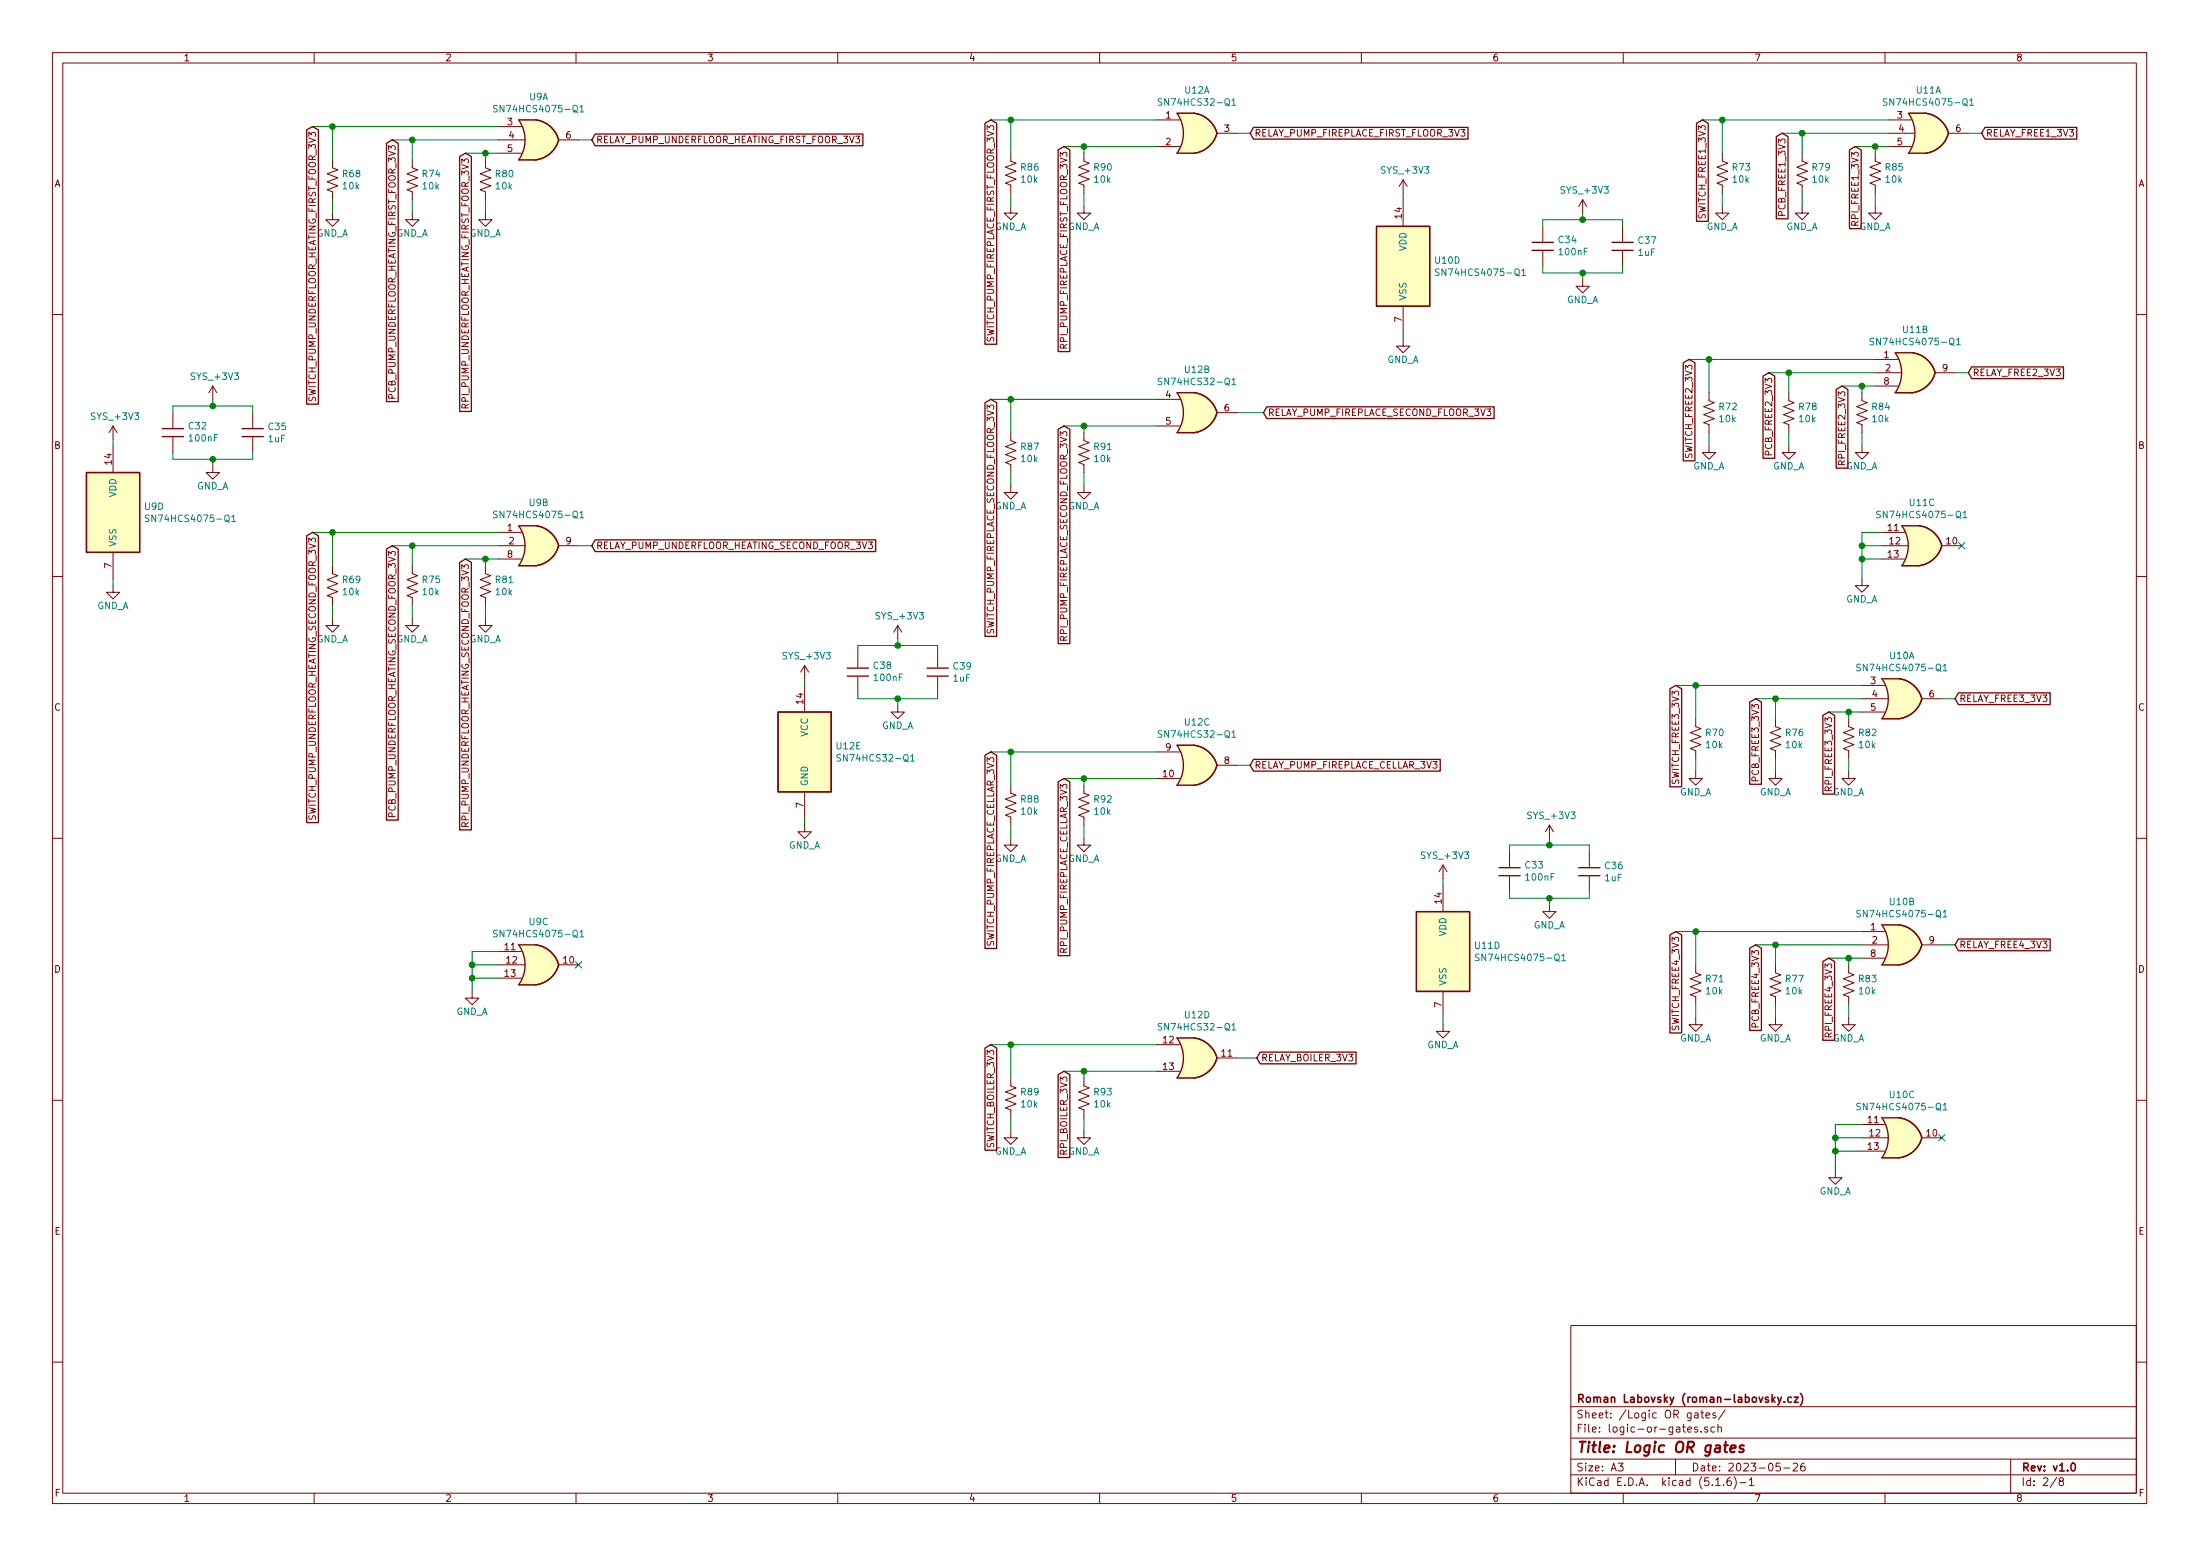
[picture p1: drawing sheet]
<svg xmlns="http://www.w3.org/2000/svg" width="420mm" height="297mm" viewBox="0 0 420 297" stroke-linecap="round" stroke-linejoin="round" font-family="sans-serif">
<g fill="none" stroke="#840000" stroke-width=".19">
<path d="M10 10h400v277h-400zM12 12h396v273.1h-396zM60 10v2M110 10v2M160 10v2M210 10v2M260 10v2M310 10v2M360 10v2M63.5 30.5v1.5l1 .4-2 .8 2 .7-2 .8 2 .8-2 .7 1 .4v1.5M78.7 30.5v1.5l1.1 .4-2.1 .8 2.1 .7-2.1 .8 2.1 .8-2.1 .7 1 .4v1.5M92.7 30.5v1.5l1 .4-2 .8 2 .7-2 .8 2 .8-2 .7 1 .4v1.5"/>
<path d="M95.2 24.2h4.4M95.2 26.7h5M95.2 29.2h4.4M106.7 26.7h3.8M193 29.2v1.6l1.1 .4-2.1 .7 2.1 .8-2.1 .7 2.1 .8-2.1 .8 1 .3v1.6M193 39.4v1.3h1.3l-1.3 1.2-1.2-1.2h1.2M207 29.2v1.6l1 .4-2 .7 2 .8-2 .7 2 .8-2 .8 1 .3v1.6M207 39.4v1.3h1.3l-1.3 1.2-1.3-1.2h1.3M221 22.9h4.3M221 28h4.3M232.4 25.4h3.8M268 34.3v2.6"/>
<path d="M268 38.1v5.1M268 34.3l-.8 1.3M268 34.3l.7 1.3M302.3 38.1l-.8 1.3M302.3 38.1v2.6M302.3 38.1l.7 1.3M328.9 39.4v1.3h1.3l-1.3 1.2-1.2-1.2h1.2M328.9 29.2v1.6l1 .4-2 .7 2 .8-2 .7 2 .8-2 .8 1 .3v1.6M344.2 39.4v1.3h1.2l-1.2 1.2-1.3-1.2h1.3M344.2 29.2v1.6l1 .4-2 .7 2 .8-2 .7 2 .8-2 .8 1 .3v1.6M358.1 39.4v1.3h1.3l-1.3 1.2-1.2-1.2h1.2M358.1 29.2v1.6l1.1 .4-2.1 .7 2.1 .8-2.1 .7 2.1 .8-2.1 .8 1 .3v1.6"/>
<path d="M360.7 22.9h4.3M360.7 28h4.3M360.7 25.4h4.9M372.1 25.4h3.8M63.5 40.7v1.2h1.3l-1.3 1.3-1.3-1.3h1.3M78.7 40.7v1.2h1.3l-1.3 1.3-1.2-1.3h1.2M92.7 40.7v1.2h1.3l-1.3 1.3-1.3-1.3h1.3M268 58.5v5M294.6 43.2v2.9M294.6 47.9v2.9M302.3 53.4v1.2h1.2l-1.2 1.3-1.3-1.3h1.3M309.9 43.2v2.9"/>
<path d="M309.9 47.9v2.9M10 60h2M33 78.8v2.9M40.6 73.7l-.7 1.3M40.6 73.7v2.5M40.6 73.7l.8 1.3M48.3 78.8v2.9M221 76.2h4.3M232.4 78.8h3.8M268 64.8v1.3h1.2l-1.2 1.2-1.3-1.2h1.3M326.4 75v1.5l1 .4-2 .7 2 .8-2 .8 2 .7-2 .8 1 .4v1.5M341.6 75v1.5l1 .4-2 .7 2 .8-2 .8 2 .7-2 .8 1 .4v1.5"/>
<path d="M355.6 75v1.5l1 .4-2 .7 2 .8-2 .8 2 .7-2 .8 1 .4v1.5M358.1 68.6h4.4M358.1 71.2h5M358.1 73.7h4.4M369.6 71.2h3.8M408 60h2M21.6 81.3v2.6M21.6 85.1v5.1M21.6 81.3l-.8 1.3M21.6 81.3l.8 1.3M33 83.5v2.9M40.6 88.9v1.3h1.3l-1.3 1.3-1.2-1.3h1.2"/>
<path d="M48.3 83.5v2.9M193 82.6v1.5l1.1 .4-2.1 .8 2.1 .7-2.1 .8 2.1 .7-2.1 .8 1 .4v1.5M193 92.7v1.3h1.3l-1.3 1.3-1.2-1.3h1.2M207 82.6v1.5l1 .4-2 .8 2 .7-2 .8 2 .7-2 .8 1 .4v1.5M207 92.7v1.3h1.3l-1.3 1.3-1.3-1.3h1.3M221 81.3h4.3M326.4 85.1v1.3h1.3l-1.3 1.3-1.3-1.3h1.3M341.6 85.1v1.3h1.3l-1.3 1.3-1.2-1.3h1.2M355.6 85.1v1.3h1.3l-1.3 1.3-1.3-1.3h1.3M10 110h2M21.6 111.8v1.3h1.3l-1.3 1.2-1.3-1.2h1.3M21.6 105.4v5.1"/>
<path d="M63.5 118.1v1.3h1.3l-1.3 1.3-1.3-1.3h1.3M63.5 108v1.5l1 .4-2 .8 2 .7-2 .8 2 .7-2 .8 1 .4v1.5M78.7 118.1v1.3h1.3l-1.3 1.3-1.2-1.3h1.2M78.7 108v1.5l1.1 .4-2.1 .8 2.1 .7-2.1 .8 2.1 .7-2.1 .8 1 .4v1.5M92.7 118.1v1.3h1.3l-1.3 1.3-1.3-1.3h1.3M92.7 108v1.5l1 .4-2 .8 2 .7-2 .8 2 .7-2 .8 1 .4v1.5M95.2 101.6h4.4M95.2 104.2h5M95.2 106.7h4.4M106.7 104.2h3.8M171.4 119.4l-.7 1.3M171.4 119.4v2.6"/>
<path d="M171.4 119.4l.8 1.3M355.6 110.5v1.3h1.3l-1.3 1.3-1.3-1.3h1.3M359.4 101.6h4.3M359.4 104.2h5M359.4 106.7h4.3M370.8 104.2h3.8M408 110h2M153.7 127l-.8 1.3M153.7 127v2.6M153.7 130.8v5.1M153.7 127l.7 1.3M163.8 124.5v2.9"/>
<path d="M163.8 129.2v2.9M171.4 134.7v1.2h1.3l-1.3 1.3-1.2-1.3h1.2M179.1 124.5v2.9M179.1 129.2v2.9M323.8 137.2v1.5l1.1 .4-2.1 .8 2.1 .7-2.1 .8 2.1 .7-2.1 .8 1 .4v1.5M339.1 137.2v1.5l1 .4-2 .8 2 .7-2 .8 2 .7-2 .8 1 .4v1.5M353.1 137.2v1.5l1 .4-2.1 .8 2.1 .7-2.1 .8 2.1 .7-2.1 .8 1.1 .4v1.5M355.6 130.8h4.3M355.6 133.4h5M355.6 135.9h4.3M367 133.4h3.8M153.7 157.5v1.3h1.2l-1.2 1.3-1.3-1.3h1.3"/>
<path d="M153.7 151.2v5M193 149.9v1.5l1.1 .4-2.1 .8 2.1 .7-2.1 .8 2.1 .7-2.1 .8 1 .4v1.5M207 149.9v1.5l1 .4-2 .8 2 .7-2 .8 2 .7-2 .8 1 .4v1.5M221 148.6h4.3M221 143.5h4.3M232.4 146.1h3.8M295.9 157.5l-.8 1.3M295.9 157.5v2.6M295.9 157.5l.8 1.3M323.8 147.4v1.2h1.3l-1.3 1.3-1.2-1.3h1.2M339.1 147.4v1.2h1.3l-1.3 1.3-1.3-1.3h1.3M353.1 147.4v1.2h1.2l-1.2 1.3-1.3-1.3h1.3"/>
<path d="M10 160h2M193 160.1v1.2h1.3l-1.3 1.3-1.2-1.3h1.2M207 160.1v1.2h1.3l-1.3 1.3-1.3-1.3h1.3M275.6 165.1v2.6M275.6 168.9v5.1M275.6 165.1l-.8 1.3M275.6 165.1l.8 1.3M288.3 162.6v2.9M288.3 167.3v2.9M295.9 172.8v1.2h1.3l-1.3 1.3-1.3-1.3h1.3M303.5 162.6v2.9M303.5 167.3v2.9"/>
<path d="M355.6 177.8h4.3M408 160h2M90.2 189.3v1.2h1.2l-1.2 1.3-1.3-1.3h1.3M95.2 184.2h5M95.2 181.6h4.4M95.2 186.7h4.4M106.7 184.2h3.8M221 199.4h4.3M275.6 195.6v1.3h1.3l-1.3 1.3-1.3-1.3h1.3M275.6 189.3v5M323.8 184.2v1.5l1.1 .4-2.1 .8 2.1 .7-2.1 .8 2.1 .7-2.1 .8 1 .4v1.5M323.8 194.3v1.3h1.3l-1.3 1.3-1.2-1.3h1.2"/>
<path d="M339.1 184.2v1.5l1 .4-2 .8 2 .7-2 .8 2 .7-2 .8 1 .4v1.5M339.1 194.3v1.3h1.3l-1.3 1.3-1.3-1.3h1.3M353.1 184.2v1.5l1 .4-2.1 .8 2.1 .7-2.1 .8 2.1 .7-2.1 .8 1.1 .4v1.5M353.1 194.3v1.3h1.2l-1.2 1.3-1.3-1.3h1.3M355.6 180.4h5M355.6 182.9h4.3M367 180.4h3.8M10 210h2M193 205.8v1.5l1.1 .4-2.1 .7 2.1 .8-2.1 .8 2.1 .7-2.1 .8 1 .4v1.5M193 215.9v1.3h1.3l-1.3 1.3-1.2-1.3h1.2M207 205.8v1.5l1 .4-2 .7 2 .8-2 .8 2 .7-2 .8 1 .4v1.5M207 215.9v1.3h1.3l-1.3 1.3-1.3-1.3h1.3"/>
<path d="M221 204.5h4.3M232.4 202h3.8M355.6 217.2h5M355.6 214.7h4.3M355.6 219.7h4.3M367 217.2h3.8M408 210h2M350.5 223.6v1.2h1.3l-1.3 1.3-1.3-1.3h1.3M300 253h108v32.1h-108zM10 260h2M300 278.5h108M300 274.5h108"/>
<path d="M300 268.5h108M309 279.3h1l-.5 .6 .4 .1v.7l-.2 .1-.7-.1M320 278.5v3M322.3 272.9l.7-.1v-.3l-.5-.1-.2 .2 .1 .7h.6M323.7 269.8h.6v.9M324.2 272.5a.37 .37 0 0 0-.6 .1l.1 .2 .5 .2 .1 .1-.3 .3-.4-.1M324.3 270.1h-.5l-.2 .2 .2 .4 .5-.1M324.8 269.7h.6M324.9 273.3v.1M325 269.2v1.3l.4 .2M325.8 270.2l.7-.1v-.3l-.5-.1-.2 .2 .1 .7h.6M326.1 272.5a.37 .37 0 0 0-.6 .1l.1 .2 .5 .2 .1 .1-.2 .3-.5-.1"/>
<path d="M327.5 272.5l-.5-.1-.3 .3 .1 .6 .2 .1 .5-.1M327.7 269.8l-.4-.1-.2 .2 .1 .2 .5 .2v.3h-.6M328.1 272.5h.1a.37 .37 0 0 1 .6 .1v.8M328.1 271.9v1.5M329.5 269.1l-1.3 2M340 279.3h-.8v.7l.2-.1h.5l.1 .3v.5l-.2 .1-.6-.1M342.5 279.5l.5-.2 .3 .2v.2l-.9 1.1h.9M344.6 279.3a.59 .59 0 0 0-.7 .6l.1 .8 .2 .1 .5-.1 .1-.5-.2-.3h-.4l-.3 .3M384 278.5v6.6M408 260h2M60 285.1v1.9M110 285.1v1.9"/>
<path d="M160 285.1v1.9M210 285.1v1.9M260 285.1v1.9M300 281.5h108M310 285.1v1.9M327.7 283.6h.8M329.2 283.5v.1M330.5 282.1a.59 .59 0 0 0-.7 .6l.1 .8 .5 .1 .2-.1 .1-.5-.2-.3h-.4l-.3 .3M331.2 281.9a1.71 1.71 0 0 1 0 2.3M332.3 283h1.2M334.1 282.5l.4-.4v1.5M334.1 283.6h.8"/>
<path d="M340.7 280.2h1.1M360 285.1v1.9M392.8 282l-1.3 2M393.5 282.7l-.3-.3 .3-.3h.3l.3 .3-.1 .2-.6 .2-.2 .2 .1 .5 .2 .1h.3l.3-.3v-.3l-.3-.3"/>
</g>
<path d="M339.5 266.7l.4 1M340.2 266.7l-.5 1.4-.2 .1M340.8 267.6v.1M342.1 266.8l-.4-.1-.3 .3 .2 .6h.5M342.6 266.7h.8l-.8 1h.8M343.8 266a1.71 1.71 0 0 1 0 2.3M395.7 279.5l.2-.2a.81 .81 0 0 1 .6 .6 .81 .81 0 0 1-.3 .8l-.2 .1a.79 .79 0 0 1-.3-1.3z" fill="none" stroke="#840000" stroke-width=".3"/>
<path d="M330.5 276.6l1-.2-.1-.4h-.7l-.3 .9 .3 .3 .6-.1M333 276l-.4-.1-.2 .1-.2 .3 .3 .3 .4 .1 .1 .2-.1 .2-.2 .1-.6-.1" fill="none" stroke="#840000" stroke-width=".41"/>
<g fill="#ffffc2" stroke="#ffffc2" stroke-width=".19">
<path d="M228 142.3a5.2 5.2 0 0 1 4.4 3.8l-5 1.3z"/>
<path d="M227.4 144.8l5 1.3a5.2 5.2 0 0 1-4.4 3.8z"/>
<path d="M224.8 149.9h3.2z"/>
<path d="M224.8 142.3h3.2z"/>
<path d="M224.8 142.3h3.2v7.6h-3.2a6.7 6.7 0 0 0 0-7.6z"/>
<path d="M228 74.9a5.2 5.2 0 0 1 4.4 3.9l-5 1.3z"/>
<path d="M227.4 77.5l5 1.3a5.2 5.2 0 0 1-4.4 3.8z"/>
<path d="M224.8 82.6h3.2z"/>
<path d="M224.8 75h3.2z"/>
<path d="M224.8 75h3.2v7.6h-3.2a6.7 6.7 0 0 0 0-7.6z"/>
<path d="M228 21.6a5.2 5.2 0 0 1 4.4 3.8l-5 1.4z"/>
<path d="M227.4 24.1l5 1.4a5.2 5.2 0 0 1-4.4 3.8z"/>
<path d="M224.8 29.2h3.2z"/>
<path d="M224.8 21.6h3.2z"/>
<path d="M224.8 21.6h3.2v7.6h-3.2a6.7 6.7 0 0 0 0-7.6z"/>
<path d="M16.5 90.2h10.2v15.2h-10.2z"/>
<path d="M102.2 100.3a5.2 5.2 0 0 1 4.5 3.9l-5 1.3z"/>
<path d="M101.7 102.9l5 1.3a5.2 5.2 0 0 1-4.5 3.8z"/>
<path d="M99.1 108h3.1z"/>
<path d="M99.1 100.4h3.1z"/>
<path d="M99.1 100.4h3.1v7.6h-3.1a6.7 6.7 0 0 0 0-7.6z"/>
<path d="M102.2 22.9a5.2 5.2 0 0 1 4.5 3.8l-5 1.3z"/>
<path d="M101.7 25.4l5 1.3a5.2 5.2 0 0 1-4.5 3.8z"/>
<path d="M99.1 30.5h3.1z"/>
<path d="M99.1 22.9h3.1z"/>
<path d="M99.1 22.9h3.1v7.6h-3.1a6.7 6.7 0 0 0 0-7.6z"/>
<path d="M228 198.1a5.2 5.2 0 0 1 4.4 3.8l-5 1.4z"/>
<path d="M227.4 200.6l5 1.4a5.2 5.2 0 0 1-4.4 3.8z"/>
<path d="M224.8 205.8h3.2z"/>
<path d="M224.8 198.2h3.2z"/>
<path d="M224.8 198.2h3.2v7.6h-3.2a6.7 6.7 0 0 0 0-7.6z"/>
<path d="M270.5 174h10.2v15.3h-10.2z"/>
<path d="M362.6 129.6a5.2 5.2 0 0 1 4.4 3.8l-5 1.3z"/>
<path d="M362 132.1l5 1.3a5.2 5.2 0 0 1-4.4 3.8z"/>
<path d="M359.4 137.2h3.2z"/>
<path d="M359.4 129.6h3.2z"/>
<path d="M359.4 129.6h3.2v7.6h-3.2a6.7 6.7 0 0 0 0-7.6z"/>
<path d="M262.9 43.2h10.1v15.3h-10.1z"/>
<path d="M362.6 176.5a5.2 5.2 0 0 1 4.4 3.9l-5 1.3z"/>
<path d="M362 179.1l5 1.3a5.2 5.2 0 0 1-4.4 3.8z"/>
<path d="M359.4 184.2h3.2z"/>
<path d="M359.4 176.6h3.2z"/>
<path d="M359.4 176.6h3.2v7.6h-3.2a6.7 6.7 0 0 0 0-7.6z"/>
<path d="M365.1 67.3a5.2 5.2 0 0 1 4.5 3.8l-5 1.4z"/>
<path d="M364.6 69.8l5 1.4a5.2 5.2 0 0 1-4.5 3.8z"/>
<path d="M361.9 75h3.2z"/>
<path d="M361.9 67.3h3.2z"/>
<path d="M361.9 67.3h3.2v7.7h-3.2a6.7 6.7 0 0 0 0-7.7z"/>
<path d="M367.7 21.6a5.2 5.2 0 0 1 4.4 3.8l-5 1.4z"/>
<path d="M367.1 24.1l5 1.4a5.2 5.2 0 0 1-4.4 3.8z"/>
<path d="M364.5 29.2h3.2z"/>
<path d="M364.5 21.6h3.2z"/>
<path d="M364.5 21.6h3.2v7.6h-3.2a6.7 6.7 0 0 0 0-7.6z"/>
<path d="M148.6 135.9h10.1v15.3h-10.1z"/>
<path d="M102.2 180.4a5.2 5.2 0 0 1 4.5 3.8l-5 1.3z"/>
<path d="M101.7 182.9l5 1.3a5.2 5.2 0 0 1-4.5 3.8z"/>
<path d="M99.1 188h3.1z"/>
<path d="M99.1 180.4h3.1z"/>
<path d="M99.1 180.4h3.1v7.6h-3.1a6.7 6.7 0 0 0 0-7.6z"/>
<path d="M362.6 213.4a5.2 5.2 0 0 1 4.4 3.8l-5 1.3z"/>
<path d="M362 215.9l5 1.3a5.2 5.2 0 0 1-4.4 3.8z"/>
<path d="M359.4 221h3.2z"/>
<path d="M359.4 213.4h3.2z"/>
<path d="M359.4 213.4h3.2v7.6h-3.2a6.7 6.7 0 0 0 0-7.6z"/>
<path d="M366.4 100.3a5.2 5.2 0 0 1 4.4 3.9l-5 1.3z"/>
<path d="M365.8 102.9l5 1.3a5.2 5.2 0 0 1-4.4 3.8z"/>
<path d="M363.2 108h3.2z"/>
<path d="M363.2 100.4h3.2z"/>
<path d="M363.2 100.4h3.2v7.6h-3.2a6.7 6.7 0 0 0 0-7.6z"/>
</g>
<g fill="none" stroke="#840000" stroke-width=".25">
<path d="M58.6 24.8l1.1-.6 1.1 .6v52.4h-2.2zM73.8 27.3l1.1-.6 1.1 .6v49.4h-2.2zM87.8 29.9l1.1-.7 1.1 .7v48.6h-2.2zM102.2 22.9a5.2 5.2 0 0 1 4.5 3.8M102.2 22.9h-3.1a6.6 6.6 0 0 1 0 7.6h3.1M106.7 26.7a5.2 5.2 0 0 1-4.5 3.8M113.7 25.6h51.1v2.2h-51.1l-.7-1.1zM188.1 23.5l1.1-.6 1.1 .6v42.2h-2.2zM202.1 28.6l1.1-.6 1.1 .6v38.5h-2.2zM224.8 21.6h3.2M224.8 21.7a6.6 6.6 0 0 1 0 7.5M228 21.6a5.2 5.2 0 0 1 4.4 3.8"/>
<path d="M232.4 25.5a5.2 5.2 0 0 1-4.4 3.8l-3.2-.1M239.4 24.3h41v2.3h-41l-.6-1.2zM324 23.5l1.1-.6 1.1 .6v18.8h-2.2zM339.2 26.1l1.2-.7 1.1 .7v15.7h-2.3zM353.2 28.6l1.1-.6 1.1 .6v15h-2.2zM364.5 21.6h3.2M364.5 21.7a6.6 6.6 0 0 1 0 7.5M367.7 21.6a5.2 5.2 0 0 1 4.4 3.8M372.1 25.5a5.2 5.2 0 0 1-4.4 3.8l-3.2-.1M379.1 24.3h17.5v2.3h-17.5l-.6-1.2zM262.9 43.2h10.1v15.3h-10.1zM292.6 47.8h4.1"/>
<path d="M292.6 46.3h4.1M307.8 47.8h4.1M307.8 46.3h4.1M188.1 76.9l1.1-.7 1.1 .7v44.6h-2.2zM224.8 75l3.2-.1a5.2 5.2 0 0 1 4.4 3.9M224.8 75a6.6 6.6 0 0 1 0 7.6M232.4 78.8a5.2 5.2 0 0 1-4.4 3.8h-3.2M241.9 77.7h43.4v2.2h-43.4l-.6-1.1zM321.5 69.3l1.1-.7 1.1 .7v18.7h-2.2zM336.7 71.8l1.1-.6 1.1 .6v15.7h-2.2zM350.7 74.3l1.1-.6 1.1 .6v15.1h-2.2zM365.1 67.3a5.2 5.2 0 0 1 4.5 3.8"/>
<path d="M365.1 67.3l-3.1 .1a6.6 6.6 0 0 1 0 7.5l3.1 .1M369.6 71.2a5.2 5.2 0 0 1-4.5 3.8M376.6 70h17.5v2.3h-17.5l-.7-1.1zM16.5 90.2h10.2v15.2h-10.2zM31 81.8h4.1M31 83.3h4.1M46.2 81.8h4.1M46.2 83.3h4.1M202.1 82l1.1-.7 1.1 .7v40.9h-2.2zM58.6 102.3l1.1-.7 1.1 .7v54.7h-2.2zM73.8 104.8l1.1-.6 1.1 .6v51.8h-2.2zM87.8 107.4l1.1-.7 1.1 .7v51h-2.2z"/>
<path d="M99.1 100.4l3.1-.1a5.2 5.2 0 0 1 4.5 3.9M99.1 100.4a6.6 6.6 0 0 1 0 7.6M106.7 104.2a5.2 5.2 0 0 1-4.5 3.8h-3.1M113.7 103.1h53.5v2.2h-53.5l-.7-1.1zM363.2 100.4l3.2-.1a5.2 5.2 0 0 1 4.4 3.9M363.2 100.4a6.6 6.6 0 0 1 0 7.6M370.8 104.2a5.2 5.2 0 0 1-4.4 3.8h-3.2M148.6 135.9h10.1v15.3h-10.1zM161.8 129.1h4.1M161.8 127.5h4.1M177 129.1h4.1M177 127.5h4.1"/>
<path d="M318.9 131.5l1.1-.7 1.2 .7v18.7h-2.3zM334.2 134l1.1-.6 1.1 .6v15.7h-2.2zM348.1 136.6l1.1-.7 1.2 .7v15h-2.3zM362.6 129.6a5.2 5.2 0 0 1 4.4 3.8M362.6 129.6h-3.2a6.6 6.6 0 0 1 0 7.6M367 133.4a5.2 5.2 0 0 1-4.4 3.8h-3.2M374 132.3h17.5v2.2h-17.5l-.6-1.1zM188.1 144.2l1.1-.7 1.1 .7v36.9h-2.2zM202.1 149.3l1.1-.7 1.1 .7v33.1h-2.2zM224.8 142.3h3.2M224.8 142.3a6.6 6.6 0 0 1 0 7.6M228 142.3a5.2 5.2 0 0 1 4.4 3.8"/>
<path d="M232.4 146.1a5.2 5.2 0 0 1-4.4 3.8h-3.2M239.4 145h35.7v2.2h-35.7l-.6-1.1zM270.5 174h10.2v15.3h-10.2zM286.3 167.2h4M286.3 165.6h4M301.5 167.2h4.1M301.5 165.6h4.1M318.9 178.5l1.1-.7 1.2 .7v18.7h-2.3zM359.4 176.6l3.2-.1a5.2 5.2 0 0 1 4.4 3.9M359.4 176.6a6.6 6.6 0 0 1 0 7.6M374 179.3h17.5v2.2h-17.5l-.6-1.1zM102.2 180.4a5.2 5.2 0 0 1 4.5 3.8"/>
<path d="M102.2 180.4h-3.1a6.6 6.6 0 0 1 0 7.6h3.1M106.7 184.2a5.2 5.2 0 0 1-4.5 3.8M224.8 198.2l3.2-.1a5.2 5.2 0 0 1 4.4 3.8M224.8 198.2a6.6 6.6 0 0 1 0 7.6M334.2 181l1.1-.6 1.1 .6v15.7h-2.2zM348.1 183.6l1.1-.7 1.2 .7v15h-2.3zM367 180.4a5.2 5.2 0 0 1-4.4 3.8h-3.2M188.1 200.1l1.1-.7 1.1 .7v19.5h-2.2zM202.1 205.1l1.1-.6 1.1 .6v15.9h-2.2zM232.4 202a5.2 5.2 0 0 1-4.4 3.8h-3.2M240.7 200.8h18.3v2.3h-18.3l-.7-1.1zM359.4 213.4h3.2a5.2 5.2 0 0 1 4.4 3.8"/>
<path d="M359.4 213.4a6.6 6.6 0 0 1 0 7.6h3.2M367 217.2a5.2 5.2 0 0 1-4.4 3.8"/>
</g>
<g fill="none" stroke="#008484" stroke-width=".19">
<path d="M221.9 18.9l-.5-.1-.2 .2v.3l.6 .3 .1 .3-.2 .2h-.5M235.3 19.2l.3-.4v1.3M360.4 18.9l-.5-.1-.2 .2v.2l.1 .2 .5 .2 .1 .3-.3 .2h-.4M376.2 19.2l.4-.4v1.3M95 20.2l-.5-.1-.2 .1-.1 .3 .2 .2 .4 .1 .2 .3-.3 .3-.5-.1M110.7 20.5l.4-.4v1.3M110.7 21.4h.8M235.3 20.1h.7M376.2 20.1h.7M274.9 51.4l-.5-.1-.2 .1-.1 .3 .1 .2 .5 .2 .2 .3-.3 .2-.5-.1M290.6 51.7l.4-.4v1.3M290.6 52.6h.8"/>
<path d="M221.9 72.2h-.5l-.2 .1v.4l.6 .2 .1 .3-.2 .2h-.5M235.3 72.5l.3-.3v1.2M235.3 73.4h.7M357.9 64.6h-.5l-.2 .1-.1 .2 .2 .2 .4 .2 .2 .3-.3 .2h-.5M373.6 64.9l.4-.3v1.2M373.6 65.8h.8M28.5 98.4l-.5-.1-.2 .1-.1 .3 .2 .2 .4 .1 .2 .4-.3 .2-.5-.1M44.2 98.7l.4-.4v1.3M44.2 99.6h.8M95 97.6h-.5l-.2 .1-.1 .2 .2 .2 .4 .2 .2 .3-.3 .2h-.5M110.7 97.9l.4-.3v1.2M110.7 98.8h.8"/>
<path d="M359.1 97.6h-.5l-.1 .1-.1 .2 .1 .2 .5 .2 .1 .3-.2 .2h-.5M374.9 97.9l.4-.3v1.2M374.9 98.8h.7M221.9 139.6l-.5-.1-.2 .1v.4l.6 .2 .1 .3-.2 .3-.5-.1M235.3 139.8l.3-.3v1.3M355.3 126.9l-.5-.1-.1 .1-.1 .2 .1 .2 .5 .2 .1 .3-.2 .3-.5-.1M371.1 127.1l.4-.3v1.3M371.1 128.1h.7M160.5 144.1l-.5-.1-.1 .2v.3l.5 .3 .1 .3-.2 .2-.5-.1M173.9 144.4l.4-.4v1.3M173.9 145.3h.7M235.3 140.8h.7"/>
<path d="M95 177.7l-.5-.1-.2 .1-.1 .2 .2 .2 .4 .2 .2 .3-.3 .3-.5-.1M110.7 177.9l.4-.3v1.3M110.7 178.9h.8M355.3 173.8h-.5l-.1 .1-.1 .2 .1 .2 .5 .2 .1 .3-.2 .2h-.5M371.1 174.1l.4-.3v1.2M371.1 175h.7M221.9 195.4h-.5l-.2 .1v.3l.6 .3 .1 .3-.2 .2h-.5M235.3 195.7l.3-.3v1.2M235.3 196.6h.7M282.5 182.2l-.5-.1-.2 .2-.1 .2 .2 .2 .4 .2 .2 .3-.3 .2-.5-.1M298.2 182.5l.4-.4v1.3M298.2 183.4h.8"/>
<path d="M355.3 210.7l-.5-.1-.1 .1-.1 .3 .1 .2 .5 .1 .1 .3-.2 .3-.5-.1M371.1 211l.4-.4v1.3M371.1 211.9h.7"/>
</g>
<g fill="none" stroke="#008400" stroke-width=".19">
<path d="M59.7 24.2h35.5M63.5 24.2v6.3M63.5 38.1v2.6M74.9 26.7h20.3M78.7 26.7v3.8M78.7 38.1v2.6M88.9 29.2h6.3M92.7 29.2v1.3M92.7 38.1v2.6M110.5 26.7h2.5M189.2 22.9h31.8M193 22.9v6.3"/>
<path d="M193 36.9v2.5M203.2 28h17.8M207 28v1.2M207 36.9v2.5M236.2 25.4h2.6M268 36.9v1.2M325.1 22.9h35.6M328.9 22.9v6.3M328.9 36.9v2.5M340.4 25.4h20.3M344.2 25.4v3.8M344.2 36.9v2.5"/>
<path d="M354.3 28h6.4M358.1 28v1.2M358.1 36.9v2.5M375.9 25.4h2.6M294.6 43.2v-1.3h15.3v1.3M294.6 50.8v1.3h15.3v-1.3M302.3 40.7v1.2M302.3 52.1v1.3M33 78.8v-1.3h15.3v1.3M40.6 76.2v1.3M189.2 76.2h31.8M193 76.2v6.4"/>
<path d="M236.2 78.8h5.1M268 63.5v1.3M322.6 68.6h35.5M326.4 68.6v6.4M337.8 71.2h20.3M341.6 71.2v3.8M351.8 73.7h6.3M355.6 73.7v1.3M373.4 71.2h2.5M21.6 83.9v1.2M33 86.4v1.3h15.3v-1.3M40.6 87.7v1.2"/>
<path d="M193 90.2v2.5M203.2 81.3h17.8M207 81.3v1.3M207 90.2v2.5M326.4 82.6v2.5M341.6 82.6v2.5M355.6 82.6v2.5M21.6 110.5v1.3M59.7 101.6h35.5M63.5 101.6v6.4M63.5 115.6v2.5M74.9 104.2h20.3"/>
<path d="M78.7 104.2v3.8M78.7 115.6v2.5M88.9 106.7h6.3M92.7 106.7v1.3M92.7 115.6v2.5M110.5 104.2h2.5M355.6 104.2h3.8M355.6 106.7h3.8M359.4 101.6h-3.8v8.9M153.7 129.6v1.2M163.8 132.1v1.3h15.3v-1.3M163.8 124.5v-1.3h15.3v1.3"/>
<path d="M171.4 122v1.2M171.4 133.4v1.3M320 130.8h35.6M323.8 130.8v6.4M335.3 133.4h20.3M339.1 133.4v3.8M349.2 135.9h6.4M353.1 135.9v1.3M370.8 133.4h2.6M153.7 156.2v1.3M189.2 143.5h31.8M193 143.5v6.4"/>
<path d="M193 157.5v2.6M203.2 148.6h17.8M207 148.6v1.3M207 157.5v2.6M236.2 146.1h2.6M323.8 144.8v2.6M339.1 144.8v2.6M353.1 144.8v2.6M275.6 167.7v1.2M288.3 162.6v-1.3h15.2v1.3M288.3 170.2v1.3h15.2v-1.3M295.9 160.1v1.2"/>
<path d="M295.9 171.5v1.3M320 177.8h35.6M323.8 177.8v6.4M90.2 186.7h5M90.2 184.2h5M95.2 181.6h-5v7.7M189.2 199.4h31.8M193 199.4v6.4M275.6 194.3v1.3M323.8 191.8v2.5M335.3 180.4h20.3M339.1 180.4v3.8"/>
<path d="M339.1 191.8v2.5M349.2 182.9h6.4M353.1 182.9v1.3M353.1 191.8v2.5M370.8 180.4h2.6M193 213.4v2.5M203.2 204.5h17.8M207 204.5v1.3M207 213.4v2.5M236.2 202h3.8M350.5 217.2h5.1M350.5 219.7h5.1"/>
<path d="M355.6 214.7h-5.1v8.9"/>
</g>
<g fill="#008400" stroke="#008400" stroke-width=".25">
<circle cx="63.5" cy="24.2" r=".51"/>
<circle cx="90.2" cy="186.7" r=".51"/>
<circle cx="90.2" cy="184.2" r=".51"/>
<circle cx="78.7" cy="26.7" r=".51"/>
<circle cx="193" cy="143.5" r=".51"/>
<circle cx="63.5" cy="101.6" r=".51"/>
<circle cx="350.5" cy="217.2" r=".51"/>
<circle cx="355.6" cy="106.7" r=".51"/>
<circle cx="78.7" cy="104.2" r=".51"/>
<circle cx="350.5" cy="219.7" r=".51"/>
<circle cx="355.6" cy="104.2" r=".51"/>
<circle cx="193" cy="22.9" r=".51"/>
<circle cx="339.1" cy="180.4" r=".51"/>
<circle cx="339.1" cy="133.4" r=".51"/>
<circle cx="353.1" cy="182.9" r=".51"/>
<circle cx="323.8" cy="130.8" r=".51"/>
<circle cx="353.1" cy="135.9" r=".51"/>
<circle cx="358.1" cy="28" r=".51"/>
<circle cx="355.6" cy="73.7" r=".51"/>
<circle cx="40.6" cy="87.7" r=".51"/>
<circle cx="40.6" cy="77.5" r=".51"/>
<circle cx="326.4" cy="68.6" r=".51"/>
<circle cx="341.6" cy="71.2" r=".51"/>
<circle cx="344.2" cy="25.4" r=".51"/>
<circle cx="302.3" cy="52.1" r=".51"/>
<circle cx="328.9" cy="22.9" r=".51"/>
<circle cx="295.9" cy="161.3" r=".51"/>
<circle cx="92.7" cy="106.7" r=".51"/>
<circle cx="207" cy="28" r=".51"/>
<circle cx="207" cy="148.6" r=".51"/>
<circle cx="323.8" cy="177.8" r=".51"/>
<circle cx="207" cy="81.3" r=".51"/>
<circle cx="193" cy="76.2" r=".51"/>
<circle cx="171.5" cy="123.2" r=".51"/>
<circle cx="171.5" cy="133.4" r=".51"/>
<circle cx="207" cy="204.5" r=".51"/>
<circle cx="193" cy="199.4" r=".51"/>
<circle cx="295.9" cy="171.5" r=".51"/>
<circle cx="92.7" cy="29.2" r=".51"/>
<circle cx="302.3" cy="41.9" r=".51"/>
</g>
<path d="M374 103.6l1.3 1.2M375.3 103.6l-1.3 1.2M109.9 183.6l1.2 1.2M111.1 183.6l-1.2 1.2M370.2 216.6l1.2 1.2M371.4 216.6l-1.2 1.2" fill="none" stroke="#000084" stroke-width=".19"/>
<text font-size="2.8" fill="#840000" x="301" y="277.3">Title: Logic OR gates</text>
<g font-size="2.1" fill="#840000">
<text x="301" y="267.8">Roman Labovsky (roman-labovsky.cz)</text>
<text x="301" y="273.5">File: logic-or-gates.sch</text>
<text x="301" y="270.8">Sheet: /Logic OR gates/</text>
<text x="301" y="280.9">Size: A3</text>
<text x="323" y="280.9">Date: 2023-05-26</text>
<text x="386" y="280.9">Rev: v1.0</text>
<text x="301" y="283.7">KiCad E.D.A. kicad (5.1.6)-1</text>
<text x="386" y="283.7">Id: 2/8</text>
</g>
<g font-size="1.8" fill="#840000">
<text x="35" y="11.7">1</text>
<text x="85" y="11.7">2</text>
<text x="135" y="11.7">3</text>
<text x="185" y="11.7">4</text>
<text x="235" y="11.7">5</text>
<text x="285" y="11.7">6</text>
<text x="335" y="11.7">7</text>
<text x="385" y="11.7">8</text>
<text x="96.9" y="23.9">3</text>
<text x="222.7" y="22.6">1</text>
<text x="362.4" y="22.6">3</text>
<text x="96.9" y="29">5</text>
<text x="97.2" y="26.5">4</text>
<text x="108.1" y="26.5">6</text>
<text x="113.8" y="27.3">RELAY_PUMP_UNDERFLOOR_HEATING_FIRST_FOOR_3V3</text>
<text x="222.7" y="27.7">2</text>
<text x="233.8" y="25.2">3</text>
<text x="239.5" y="26.1">RELAY_PUMP_FIREPLACE_FIRST_FLOOR_3V3</text>
<text x="362.4" y="27.7">5</text>
<text x="362.7" y="25.2">4</text>
<text x="373.5" y="25.2">6</text>
<text x="379.2" y="26.1">RELAY_FREE1_3V3</text>
<text x="10.4" y="35.7">A</text>
<text x="408.4" y="35.7">A</text>
<text x="267.7" y="41.6" transform="rotate(-90 267.7 41.6)">14</text>
<text x="325.8" y="41.5" transform="rotate(-90 325.8 41.5)">SWITCH_FREE1_3V3</text>
<text x="341" y="40.8" transform="rotate(-90 341 40.8)">PCB_FREE1_3V3</text>
<text x="189.9" y="43.9">GND_A</text>
<text x="355" y="42.5" transform="rotate(-90 355 42.5)">RPI_FREE1_3V3</text>
<text x="189.9" y="65.2" transform="rotate(-90 189.9 65.2)">SWITCH_PUMP_FIREPLACE_FIRST_FLOOR_3V3</text>
<text x="267.7" y="61.5" transform="rotate(-90 267.7 61.5)">7</text>
<text x="203.8" y="66.2" transform="rotate(-90 203.8 66.2)">RPI_PUMP_FIREPLACE_FIRST_FLOOR_3V3</text>
<text x="359.8" y="68.4">1</text>
<text x="360.1" y="70.9">2</text>
<text x="371" y="70.9">9</text>
<text x="376.7" y="71.8">RELAY_FREE2_3V3</text>
<text x="60.3" y="76.7" transform="rotate(-90 60.3 76.7)">SWITCH_PUMP_UNDERFLOOR_HEATING_FIRST_FOOR_3V3</text>
<text x="75.6" y="76" transform="rotate(-90 75.6 76)">PCB_PUMP_UNDERFLOOR_HEATING_FIRST_FOOR_3V3</text>
<text x="89.5" y="77.8" transform="rotate(-90 89.5 77.8)">RPI_PUMP_UNDERFLOOR_HEATING_FIRST_FOOR_3V3</text>
<text x="222.7" y="76">4</text>
<text x="359.8" y="73.4">8</text>
<text x="222.7" y="81.1">5</text>
<text x="233.8" y="78.5">6</text>
<text x="242.1" y="79.4">RELAY_PUMP_FIREPLACE_SECOND_FLOOR_3V3</text>
<text x="10.4" y="85.7">B</text>
<text x="21.3" y="88.6" transform="rotate(-90 21.3 88.6)">14</text>
<text x="323.2" y="87.2" transform="rotate(-90 323.2 87.2)">SWITCH_FREE2_3V3</text>
<text x="338.5" y="86.5" transform="rotate(-90 338.5 86.5)">PCB_FREE2_3V3</text>
<text x="352.4" y="88.3" transform="rotate(-90 352.4 88.3)">RPI_FREE2_3V3</text>
<text x="408.4" y="85.7">B</text>
<text x="96.9" y="101.4">1</text>
<text x="189.9" y="97.2">GND_A</text>
<text x="360.6" y="101.4">11</text>
<text x="96.9" y="106.5">8</text>
<text x="97.2" y="103.9">2</text>
<text x="108.1" y="103.9">9</text>
<text x="113.8" y="104.8">RELAY_PUMP_UNDERFLOOR_HEATING_SECOND_FOOR_3V3</text>
<text x="360.6" y="106.5">13</text>
<text x="360.9" y="103.9">12</text>
<text x="371.8" y="103.9">10</text>
<text x="21.3" y="108.5" transform="rotate(-90 21.3 108.5)">7</text>
<text x="189.9" y="121" transform="rotate(-90 189.9 121)">SWITCH_PUMP_FIREPLACE_SECOND_FLOOR_3V3</text>
<text x="203.8" y="122" transform="rotate(-90 203.8 122)">RPI_PUMP_FIREPLACE_SECOND_FLOOR_3V3</text>
<text x="357.3" y="130.6">3</text>
<text x="10.4" y="135.7">C</text>
<text x="153.4" y="134.4" transform="rotate(-90 153.4 134.4)">14</text>
<text x="357.3" y="135.7">5</text>
<text x="357.6" y="133.1">4</text>
<text x="368.5" y="133.1">6</text>
<text x="374.2" y="134">RELAY_FREE3_3V3</text>
<text x="408.4" y="135.7">C</text>
<text x="222.7" y="143.3">9</text>
<text x="222.2" y="148.4">10</text>
<text x="233.8" y="145.8">8</text>
<text x="239.5" y="146.7">RELAY_PUMP_FIREPLACE_CELLAR_3V3</text>
<text x="320.7" y="149.4" transform="rotate(-90 320.7 149.4)">SWITCH_FREE3_3V3</text>
<text x="335.9" y="148.7" transform="rotate(-90 335.9 148.7)">PCB_FREE3_3V3</text>
<text x="75.6" y="156" transform="rotate(-90 75.6 156)">PCB_PUMP_UNDERFLOOR_HEATING_SECOND_FOOR_3V3</text>
<text x="153.4" y="154.2" transform="rotate(-90 153.4 154.2)">7</text>
<text x="349.9" y="150.5" transform="rotate(-90 349.9 150.5)">RPI_FREE3_3V3</text>
<text x="60.3" y="156.7" transform="rotate(-90 60.3 156.7)">SWITCH_PUMP_UNDERFLOOR_HEATING_SECOND_FOOR_3V3</text>
<text x="89.5" y="157.7" transform="rotate(-90 89.5 157.7)">RPI_PUMP_UNDERFLOOR_HEATING_SECOND_FOOR_3V3</text>
<text x="203.9" y="164.6">GND_A</text>
<text x="275.3" y="172.5" transform="rotate(-90 275.3 172.5)">14</text>
<text x="357.3" y="177.6">1</text>
<text x="10.4" y="185.7">D</text>
<text x="96.4" y="181.4">11</text>
<text x="96.7" y="183.9">12</text>
<text x="107.6" y="183.9">10</text>
<text x="189.9" y="180.7" transform="rotate(-90 189.9 180.7)">SWITCH_PUMP_FIREPLACE_CELLAR_3V3</text>
<text x="203.8" y="181.7" transform="rotate(-90 203.8 181.7)">RPI_PUMP_FIREPLACE_CELLAR_3V3</text>
<text x="357.3" y="182.7">8</text>
<text x="357.6" y="180.1">2</text>
<text x="368.5" y="180.1">9</text>
<text x="374.2" y="181">RELAY_FREE4_3V3</text>
<text x="408.4" y="185.7">D</text>
<text x="96.4" y="186.5">13</text>
<text x="275.3" y="192.3" transform="rotate(-90 275.3 192.3)">7</text>
<text x="320.7" y="196.4" transform="rotate(-90 320.7 196.4)">SWITCH_FREE4_3V3</text>
<text x="335.9" y="195.7" transform="rotate(-90 335.9 195.7)">PCB_FREE4_3V3</text>
<text x="349.9" y="197.5" transform="rotate(-90 349.9 197.5)">RPI_FREE4_3V3</text>
<text x="222.2" y="199.2">12</text>
<text x="233.3" y="201.7">11</text>
<text x="240.8" y="202.6">RELAY_BOILER_3V3</text>
<text x="222.2" y="204.3">13</text>
<text x="356.8" y="214.4">11</text>
<text x="189.9" y="219" transform="rotate(-90 189.9 219)">SWITCH_BOILER_3V3</text>
<text x="203.8" y="220.1" transform="rotate(-90 203.8 220.1)">RPI_BOILER_3V3</text>
<text x="356.8" y="219.5">13</text>
<text x="357.1" y="217">12</text>
<text x="368" y="217">10</text>
<text x="10.4" y="235.7">E</text>
<text x="408.4" y="235.7">E</text>
<text x="10.5" y="285.7">F</text>
<text x="35" y="286.7">1</text>
<text x="85" y="286.7">2</text>
<text x="135" y="286.7">3</text>
<text x="185" y="286.7">4</text>
<text x="235" y="286.7">5</text>
<text x="285" y="286.7">6</text>
<text x="335" y="286.7">7</text>
<text x="385" y="286.7">8</text>
<text x="408.5" y="285.7">F</text>
</g>
<g font-size="1.8" fill="#008484">
<text x="226.3" y="17.9">U12A</text>
<text x="366" y="17.9">U11A</text>
<text x="95.4" y="21.4">SN74HCS4075-Q1</text>
<text x="101.1" y="19.1">U9A</text>
<text x="222.1" y="20.2">SN74HCS32-Q1</text>
<text x="360.8" y="20.2">SN74HCS4075-Q1</text>
<text x="65.5" y="33.8">R68</text>
<text x="80.7" y="33.8">R74</text>
<text x="94.7" y="33.8">R80</text>
<text x="195" y="32.6">R86</text>
<text x="195.1" y="34.9">10k</text>
<text x="209" y="32.6">R90</text>
<text x="209.1" y="34.9">10k</text>
<text x="264" y="33.2">SYS_+3V3</text>
<text x="330.9" y="32.6">R73</text>
<text x="331" y="34.9">10k</text>
<text x="346.2" y="32.6">R79</text>
<text x="346.2" y="34.9">10k</text>
<text x="360.1" y="32.6">R85</text>
<text x="360.2" y="34.9">10k</text>
<text x="65.6" y="36.2">10k</text>
<text x="80.8" y="36.2">10k</text>
<text x="94.8" y="36.2">10k</text>
<text x="298.3" y="37">SYS_+3V3</text>
<text x="60.4" y="45.2">GND_A</text>
<text x="75.6" y="45.2">GND_A</text>
<text x="89.6" y="45.2">GND_A</text>
<text x="203.9" y="43.9">GND_A</text>
<text x="268.6" y="48" transform="rotate(-90 268.6 48)">VDD</text>
<text x="297.7" y="46.4">C34</text>
<text x="313" y="46.5">C37</text>
<text x="325.8" y="43.9">GND_A</text>
<text x="341.1" y="43.9">GND_A</text>
<text x="355" y="43.9">GND_A</text>
<text x="274.1" y="50.4">U10D</text>
<text x="275.2" y="52.7">SN74HCS4075-Q1</text>
<text x="297.9" y="48.7">100nF</text>
<text x="312.9" y="48.9">1uF</text>
<text x="268.6" y="57.4" transform="rotate(-90 268.6 57.4)">VSS</text>
<text x="299.2" y="57.9">GND_A</text>
<text x="358.2" y="65.9">SN74HCS4075-Q1</text>
<text x="363.5" y="63.6">U11B</text>
<text x="226.3" y="71.2">U12B</text>
<text x="264.9" y="69.3">GND_A</text>
<text x="36.7" y="72.5">SYS_+3V3</text>
<text x="222.1" y="73.5">SN74HCS32-Q1</text>
<text x="17.6" y="80.1">SYS_+3V3</text>
<text x="36.1" y="82">C32</text>
<text x="51.3" y="82.1">C35</text>
<text x="328.4" y="78.3">R72</text>
<text x="328.4" y="80.6">10k</text>
<text x="343.6" y="78.3">R78</text>
<text x="343.7" y="80.6">10k</text>
<text x="357.6" y="78.3">R84</text>
<text x="357.7" y="80.6">10k</text>
<text x="36.3" y="84.3">100nF</text>
<text x="51.3" y="84.4">1uF</text>
<text x="195" y="85.9">R87</text>
<text x="195.1" y="88.2">10k</text>
<text x="209" y="85.9">R91</text>
<text x="209.1" y="88.2">10k</text>
<text x="323.3" y="89.6">GND_A</text>
<text x="338.5" y="89.6">GND_A</text>
<text x="352.5" y="89.6">GND_A</text>
<text x="22.2" y="95" transform="rotate(-90 22.2 95)">VDD</text>
<text x="37.5" y="93.4">GND_A</text>
<text x="27.7" y="97.3">U9D</text>
<text x="28.9" y="99.7">SN74HCS4075-Q1</text>
<text x="95.4" y="98.9">SN74HCS4075-Q1</text>
<text x="101.1" y="96.6">U9B</text>
<text x="203.9" y="97.2">GND_A</text>
<text x="359.5" y="98.9">SN74HCS4075-Q1</text>
<text x="364.8" y="96.6">U11C</text>
<text x="22.2" y="104.4" transform="rotate(-90 22.2 104.4)">VSS</text>
<text x="65.5" y="111.3">R69</text>
<text x="65.6" y="113.6">10k</text>
<text x="80.7" y="111.3">R75</text>
<text x="80.8" y="113.6">10k</text>
<text x="94.7" y="111.3">R81</text>
<text x="94.8" y="113.6">10k</text>
<text x="18.5" y="116.3">GND_A</text>
<text x="167.5" y="118.2">SYS_+3V3</text>
<text x="352.5" y="115">GND_A</text>
<text x="60.4" y="122.6">GND_A</text>
<text x="75.6" y="122.6">GND_A</text>
<text x="89.6" y="122.6">GND_A</text>
<text x="149.7" y="125.9">SYS_+3V3</text>
<text x="361" y="125.8">U10A</text>
<text x="166.9" y="127.7">C38</text>
<text x="167.1" y="130">100nF</text>
<text x="182.1" y="130.1">1uF</text>
<text x="182.1" y="127.8">C39</text>
<text x="355.7" y="128.1">SN74HCS4075-Q1</text>
<text x="154.3" y="140.7" transform="rotate(-90 154.3 140.7)">VCC</text>
<text x="159.8" y="143.1">U12E</text>
<text x="168.4" y="139.2">GND_A</text>
<text x="222.1" y="140.8">SN74HCS32-Q1</text>
<text x="226.3" y="138.5">U12C</text>
<text x="325.9" y="140.5">R70</text>
<text x="325.9" y="142.8">10k</text>
<text x="341.1" y="140.5">R76</text>
<text x="341.1" y="142.8">10k</text>
<text x="355.1" y="140.5">R82</text>
<text x="355.1" y="142.8">10k</text>
<text x="160.7" y="145.4">SN74HCS32-Q1</text>
<text x="154.3" y="150.2" transform="rotate(-90 154.3 150.2)">GND</text>
<text x="195" y="153.2">R88</text>
<text x="195.1" y="155.5">10k</text>
<text x="209" y="153.2">R92</text>
<text x="209.1" y="155.5">10k</text>
<text x="320.8" y="151.9">GND_A</text>
<text x="336" y="151.9">GND_A</text>
<text x="350" y="151.9">GND_A</text>
<text x="291.9" y="156.3">SYS_+3V3</text>
<text x="150.6" y="162">GND_A</text>
<text x="189.9" y="164.6">GND_A</text>
<text x="271.6" y="164">SYS_+3V3</text>
<text x="291.4" y="165.8">C33</text>
<text x="306.6" y="165.9">C36</text>
<text x="291.5" y="168.1">100nF</text>
<text x="306.6" y="168.2">1uF</text>
<text x="361" y="172.8">U10B</text>
<text x="95.4" y="178.9">SN74HCS4075-Q1</text>
<text x="101.1" y="176.6">U9C</text>
<text x="276.2" y="178.8" transform="rotate(-90 276.2 178.8)">VDD</text>
<text x="292.8" y="177.3">GND_A</text>
<text x="355.7" y="175.1">SN74HCS4075-Q1</text>
<text x="281.8" y="181.2">U11D</text>
<text x="282.9" y="183.5">SN74HCS4075-Q1</text>
<text x="276.2" y="188.3" transform="rotate(-90 276.2 188.3)">VSS</text>
<text x="325.9" y="187.5">R71</text>
<text x="325.9" y="189.8">10k</text>
<text x="341.1" y="187.5">R77</text>
<text x="341.1" y="189.8">10k</text>
<text x="355.1" y="187.5">R83</text>
<text x="355.1" y="189.8">10k</text>
<text x="87.1" y="193.8">GND_A</text>
<text x="222.1" y="196.7">SN74HCS32-Q1</text>
<text x="226.3" y="194.4">U12D</text>
<text x="272.5" y="200.1">GND_A</text>
<text x="320.8" y="198.8">GND_A</text>
<text x="336" y="198.8">GND_A</text>
<text x="350" y="198.8">GND_A</text>
<text x="195" y="209.1">R89</text>
<text x="209" y="209.1">R93</text>
<text x="361" y="209.6">U10C</text>
<text x="195.1" y="211.4">10k</text>
<text x="209.1" y="211.4">10k</text>
<text x="355.7" y="211.9">SN74HCS4075-Q1</text>
<text x="189.9" y="220.4">GND_A</text>
<text x="203.9" y="220.4">GND_A</text>
<text x="347.4" y="228.1">GND_A</text>
</g>
</svg>
